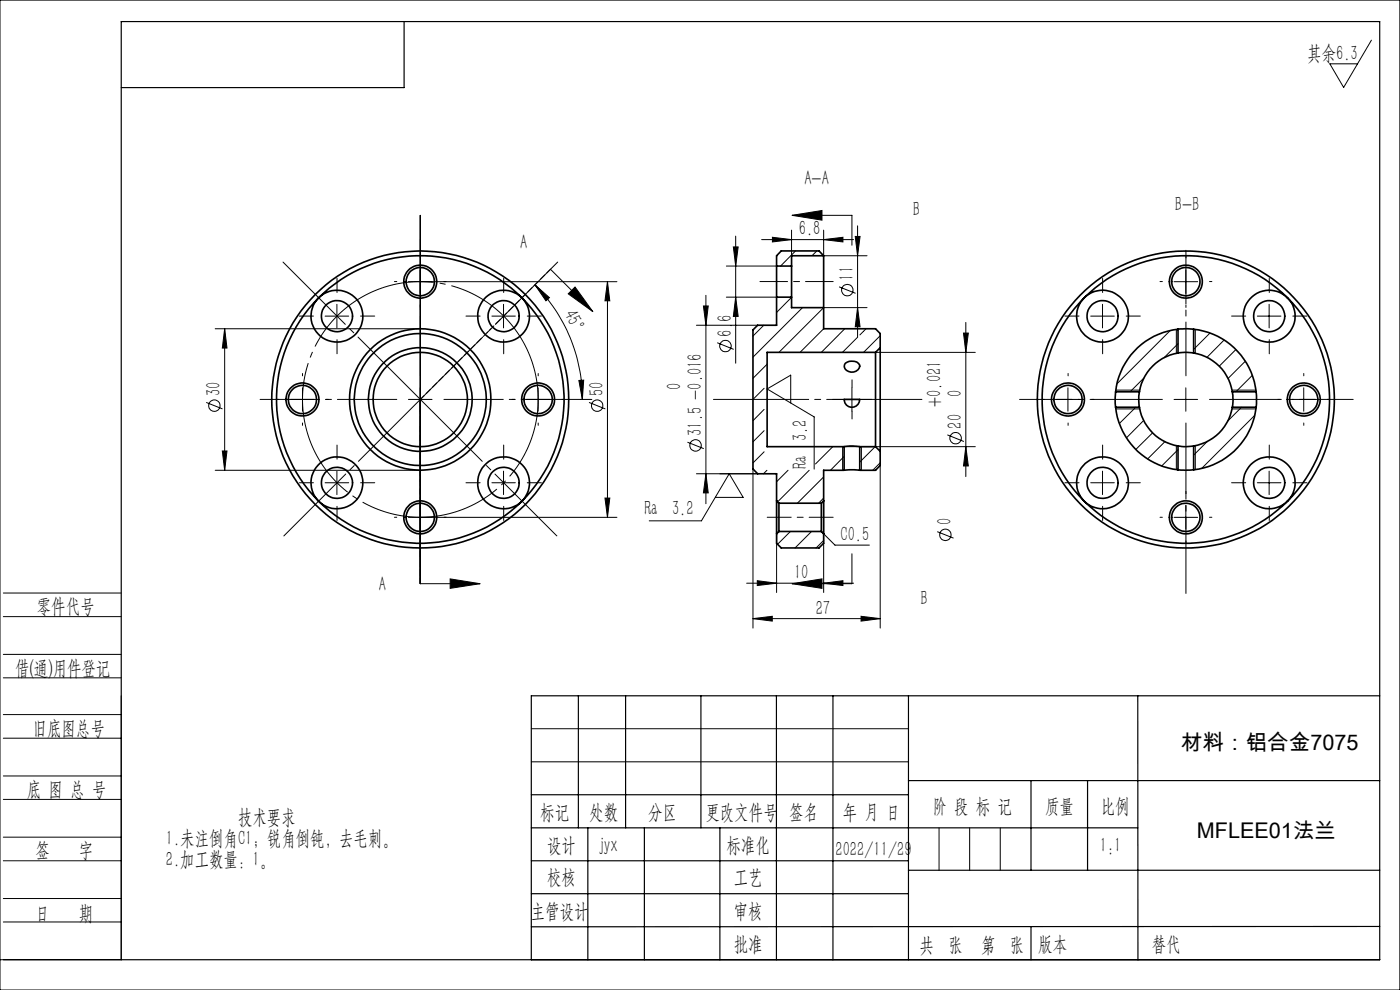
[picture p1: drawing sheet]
<svg xmlns="http://www.w3.org/2000/svg" width="297mm" height="210mm" viewBox="0 0 297 210" stroke-linecap="round" stroke-linejoin="round" font-family="sans-serif">
<g fill="none" stroke="#000" stroke-width=".21">
<path d="M0 0h297v210h-297zM290.9 8.5l-5.9 10-2.9-5h5.9M89.1 45.7v78.1h12.7M116.8 57.1l9 9M128.9 59.8l.5 4h-1.1zM128.9 59.8v49.9M130.9 59.8h-44.3M154.1 56.4h10.6M155.6 52.4h1l-.5 4zM156.1 50.1v26.9M161.6 50.8h19.5M163.9 50.3l4 .5-4 .5z"/>
<path d="M167.9 48.8v5.4M168 45.7l6.4-1v2zM168 45.7h12.7v6.3M168.8 53.2l-3.2 3.2M173.3 53.2l-1 1M174.7 50.8l4.1-.5v1zM174.7 48.8v5.4h9.2M181.4 50.2h1.1l-.6 4zM181.9 47.9v23.7M249.1 59.8h5M251.6 57.2v5.1M45.6 69.7h43.5"/>
<path d="M47.7 69.7v30.1M47.7 69.7l.5 4.1h-1zM69 67.1h5M71.5 64.5v5.1M104.4 67.1h4.9M106.8 64.5v5.1M113.5 60.4l3.1 2.7-.8 .7zM113.5 60.4a34.4 34.4 0 0 1 10 24.3M120.5 62.3l1.5-1.4 3.8 5.2zM147.7 69h13M149.2 64.9h1l-.4 4.1zM149.8 62.6v44.2"/>
<path d="M152.2 72.7l3.4 1.4M154.1 63h10.6M156.1 63l.5 4.1h-1zM162 69l-2.3 2.3M162.7 77.2l-3 3M167.9 63.1l-3.2 3.2M170.3 65.3l-10.6 10.5M174.7 69.7l-5 5M178 60.8l3.5 1.4M179.2 69.7l-5 5M181.9 71.6l-3.2 3.1M181.9 65.3l.6 4h-1.1z"/>
<path d="M183.1 70.3l-.7 .7M183.7 69.7l-.5 .6M183.9 65.3h-9.2l-9.5 9.4M185.7 74.7h21.2M186.7 71.2l-3.5 3.5M204.4 70.7h1l-.5 4zM204.9 68.4v32.7M231.4 67.1h5M233.9 64.5v5.1M248.2 70.1l-11.2 11.3M249.6 69.9v5.1M249.9 72.9l-2.9 2.9"/>
<path d="M253.6 69.9v5.1M256.7 70.7l-3.5 3.4M259.7 72.1l-3.7 3.7M262.2 74.1l-3.5 3.6M264.2 76.6l-3.7 3.7M265.7 79.6l-3.5 3.5M266.7 67.1h5M269.2 64.5v5.1M43.7 85.4l3.5 1.3M45.6 99.8h43.5M47.2 95.7h1l-.5 4.1zM61.7 84.7h4.9"/>
<path d="M64.2 82.3v4.9M71.5 99.9v5M86.6 84.7h5.1M106.8 99.9v5M111.7 84.7h5M114.2 82.3v4.9M122.8 80.7l1-.1-.3 4.1zM123.2 84.7h2.4M125 85.4l3.4 1.3M145.8 93.8l3.5 1.4M159.7 99.5v33.7M162.1 82.4l-2.4 2.3"/>
<path d="M162.1 86.8l-2.4 2.4M162.1 91.4l-2.4 2.3M162.1 95.8l-2.4 2.4M162.7 99.8l-.7 .7M167.2 99.8l-2.5 2.4M167.7 85.5v-5.9l-5 2.9 10 5.9v11.1M171.7 99.8l-6.7 6.7M176.7 94.7l-3.7 3.7M178.2 84.7h5M178.8 94.7v5.1M179.1 96.8l-2.9 3M179.1 94.7h27.8"/>
<path d="M180.7 82.3v4.9M182.7 94.7v5.1M185.7 94.7l-3.3 3.3M186.7 98.7v34.5M186.7 98.2l-1.6 1.6M201 92.2l3.5 1.5M204.9 94.7l.5 4.1h-1zM224.1 84.7h5M226.6 82.3v4.9M233.9 99.9v5M236.7 82.8h5.1M236.7 86.7h5.1"/>
<path d="M240.9 86.4l-3.4 3.4M242.6 89.2l-3.6 3.7M242.7 80.2l-3 2.9M244.5 91.8l-3.6 3.5M247.1 93.7l-3.6 3.7M249.1 84.7h5M249.6 94.5v5.1M249.9 95.4l-3.4 3.4M251.6 82.3v4.9M253.6 94.5v5.1M256.2 93.6l-3 2.9M261.4 82.8h5.1"/>
<path d="M261.4 86.7h5.1M263.4 86.4l-2.9 2.9M266.2 88.1l-11.3 11.3M269.2 99.9v5M274.1 84.7h5M276.6 82.3v4.9M69 102.4h5M104.4 102.4h4.9M128.3 105.6h1.1l-.5 4.1zM130.9 109.7h-44.3M149.8 100.5l.4 4.1h-1zM151.8 105.5h5.9l-3-5-5.9 10h-11.1"/>
<path d="M160.7 100.5h-13M164.7 106.2v19.5M167.7 112.7l-2.7 2.8M172.2 112.7l-3.5 3.5M174.7 106.2v19.5M174.7 114.6l-1.6 1.6M174.7 101.2l-5.5 5.5M174.7 105.6l-1 1.1M174.7 113.2l2.4 2.4h7.3M180.7 117.5v6.3h-12.7M198.8 112.8l3.5 1.4M231.4 102.4h5"/>
<path d="M249.1 109.7h5M251.6 107.2v5M266.7 102.4h5M.7 138.8h25M.7 125.8h25M.7 130.8h25M95.5 122.8l6.3 1-6.3 1zM158.4 123.7h22.7M159.7 131.2l4.1-.5v1.1zM159.7 131.2h27M160.7 123.2l4 .5-4 .5zM168 123.8l6.4-1v2z"/>
<path d="M174.7 123.7l4.1-.5v1zM182.7 130.7l4 .5-4 .6zM.7 143.8h25M.7 156.6h25M.7 151.6h25M25.7 147.6v56h-25.7M112.7 154.6h80M.7 169.6h25M.7 164.6h25M.7 177.6h25M112.7 161.6h80M199.2 175.6v9"/>
<path d="M205.7 175.6v9M212.2 175.6v9M.7 182.6h25M.7 190.6h25M.7 195.6h25M241.4 203.6h.1"/>
<circle cx="153.9" cy="73.4" r="1.2"/>
<circle cx="179.8" cy="61.5" r="1.21"/>
<circle cx="45.5" cy="86.1" r="1.22"/>
<circle cx="126.7" cy="86.1" r="1.22"/>
<circle cx="147.5" cy="94.5" r="1.21"/>
<circle cx="202.7" cy="92.9" r="1.2"/>
<circle cx="200.6" cy="113.5" r="1.21"/>
</g>
<path d="M113.1 77.4a25 25 0 0 0-41.9-10.1 25 25 0 0 0 11.4 41.6 25 25 0 0 0 30.9-30.1l-.4-1.4" fill="none" stroke="#000" stroke-width=".21" stroke-dasharray="30.5 1.3 1.3 1.3" stroke-dashoffset="5.3" stroke-linecap="butt"/>
<path d="M89.2 84.7v39.1M89.2 84.7l27.6-27.6" fill="none" stroke="#000" stroke-width=".21" stroke-dasharray="1.3 .6" stroke-dashoffset=".2"/>
<g fill="none" stroke="#000" stroke-width=".21" stroke-dasharray="30.5 1.3 1.3 1.3">
<path d="M84.2 59.7h-.5M89.2 54.7v-.5M94.2 59.7h.5M246.6 59.7h-.5M251.6 54.7v-.5M256.6 59.7h.5M64.2 79.7v-.5M66.5 67h-3M71.5 62v-3M71.5 72v3M76.5 67h3M89.2 64.7v.5"/>
<path d="M101.9 67h-3M106.9 62v-3M106.9 72v3M111.9 67h3M114.2 79.7v-.5M226.6 79.7v-.5M228.9 67h-3M233.9 62v-3M233.9 72v3M238.9 67h3M251.6 64.7v.5M264.3 67h-3"/>
<path d="M269.3 62v-3M269.3 72v3M274.3 67h3M276.6 79.7v-.5M59.2 84.7h-.5M64.2 89.7v.5M69.2 84.7h.5M71.5 97.4v-3M106.9 97.4v-3M109.2 84.7h-.5M114.2 89.7v.5M119.2 84.7h.5"/>
<path d="M178.3 84.7h-1.7M180.8 82.2v-1.6M180.8 87.2v1.7M183.3 84.7h1.6M221.6 84.7h-.5M226.6 89.7v.5M231.6 84.7h.5M233.9 97.4v-3M269.3 97.4v-3M271.6 84.7h-.5M276.6 89.7v.5M281.6 84.7h.5"/>
<path d="M66.5 102.4h-3M71.5 107.4v3M76.5 102.4h3M84.2 109.7h-.5M89.2 104.7v-.5M89.2 114.7v.5M94.2 109.7h.5M101.9 102.4h-3M106.9 107.4v3M111.9 102.4h3M228.9 102.4h-3M233.9 107.4v3"/>
<path d="M238.9 102.4h3M246.6 109.7h-.5M251.6 104.7v-.5M251.6 114.7v.5M256.6 109.7h.5M264.3 102.4h-3M269.3 107.4v3M274.3 102.4h3"/>
</g>
<path d="M89.2 79.7v-29M84.2 84.7h-29M89.2 89.7v29M94.2 84.7h29" fill="none" stroke="#000" stroke-width=".21" stroke-dasharray="30.5 1.3 1.3 1.3" stroke-dashoffset="17.9"/>
<path d="M151.4 84.7h44.2" fill="none" stroke="#000" stroke-width=".21" stroke-dasharray="30.5 1.3 1.3 1.3" stroke-dashoffset="10.3"/>
<path d="M176.8 59.7h-15.6" fill="none" stroke="#000" stroke-width=".21" stroke-dasharray="30.5 1.3 1.3 1.3" stroke-dashoffset="24.6"/>
<path d="M162.8 109.7h14" fill="none" stroke="#000" stroke-width=".21" stroke-dasharray="30.5 1.3 1.3 1.3" stroke-dashoffset="25.4"/>
<path d="M60.2 113.7l29-29M118.1 113.7l-28.9-29" fill="none" stroke="#000" stroke-width=".21" stroke-dasharray="30.5 1.3 1.3 1.3" stroke-dashoffset="11.9"/>
<path d="M89.2 84.7l29.1-29.1M89.2 84.7l-29.2-29.1" fill="none" stroke="#000" stroke-width=".21" stroke-dasharray="30.5 1.3 1.3 1.3" stroke-dashoffset="11.8"/>
<g fill="none" stroke="#000" stroke-width=".25">
<path d="M25.7 4.6h267v199h-267zM85.7 4.6v14h-60M122.7 147.6v28M132.7 147.6v28M148.7 147.6v28M164.7 147.6v56M176.7 147.6v56M192.7 147.6v56M241.4 147.6v56M292.7 147.6h-180v56M112.7 175.6h128.7M112.7 168.6h80"/>
<path d="M124.7 175.6v28M136.7 175.6v28M152.7 175.6v28M192.7 165.6h100M218.7 165.6v19M230.7 165.6v19M112.7 182.6h80M112.7 189.6h80M192.7 184.6h100M218.7 196.6v7M292.7 196.5l-180 .1"/>
</g>
<path d="M251.6 79.7v-26.6" fill="none" stroke="#000" stroke-width=".21" stroke-dasharray="30.5 1.3 1.3 1.3" stroke-dashoffset="19.1"/>
<path d="M246.6 84.7h-30.3" fill="none" stroke="#000" stroke-width=".21" stroke-dasharray="30.5 1.3 1.3 1.3" stroke-dashoffset="15.1"/>
<path d="M251.6 89.7v36.2" fill="none" stroke="#000" stroke-width=".21" stroke-dasharray="30.5 1.3 1.3 1.3" stroke-dashoffset="14.3"/>
<path d="M256.6 84.7h30.5" fill="none" stroke="#000" stroke-width=".21" stroke-dasharray="30.5 1.3 1.3 1.3" stroke-dashoffset="15.2"/>
<g fill="#000">
<path d="M168 45.7l6.4-1v2zM168 123.8l6.4-1v2z"/>
<path d="M174.7 50.8l4.1-.5v1zM163.9 50.3l4 .5-4 .5z"/>
<path d="M181.4 50.2h1.1l-.6 4zM181.9 65.3l.6 4h-1.1zM155.6 52.4h1l-.5 4zM156.1 63l.5 4.1h-1zM149.2 64.9h1l-.4 4.1zM149.8 100.5l.4 4.1h-1zM204.4 70.7h1l-.5 4zM204.9 94.7l.5 4.1h-1z"/>
<path d="M47.7 69.7l.5 4.1h-1zM47.2 95.7h1l-.5 4.1z"/>
<path d="M122.8 80.7l1-.1-.3 4.1zM113.5 60.4l3.1 2.7-.8 .7z"/>
<path d="M128.3 105.6h1.1l-.5 4.1zM128.9 59.8l.5 4h-1.1z"/>
<path d="M95.5 122.8l6.3 1-6.3 1zM120.5 62.3l1.5-1.4 3.8 5.2z"/>
<path d="M174.7 123.7l4.1-.5v1zM160.7 123.2l4 .5-4 .5z"/>
<path d="M182.7 130.7l4 .5-4 .6zM159.7 131.2l4.1-.5v1.1z"/>
</g>
<g fill="none" stroke="#000" stroke-width=".35">
<path d="M164.7 56.4v6.6M164.7 56.4h3.2M167.9 56.4v6.6M174.7 54.2v11.1M174.7 54.2l-1-1h-8l-1 1v2.2M174.7 54.2h-6.8v2.2M67.6 63.2a30.5 30.5 0 0 0 0 43.1M67.6 63.2a30.5 30.5 0 0 1 43.1 0M110.7 63.2a30.5 30.5 0 0 1 0 43.1M164.7 63v6h-4l-1 1v29.5l1 1h4v5.7M164.7 63h3.2M167.9 63v2.3h6.8"/>
<path d="M174.7 65.3v4.4h11l1 1.1v3M179.3 77.1a1.92 1.92 0 0 1 3.1 .6 1.72 1.72 0 0 1-1.6 1.3 1.72 1.72 0 0 1-1.7-1.2zM185.7 74.7v20M185.7 74.7h-23v20h16.4M186.7 73.8v21.9M186.7 73.8l-1 .9M230 63.2a30.5 30.5 0 0 0 0 43.1M230 63.2a30.5 30.5 0 0 1 43.1 0M249.9 69.8h3.3M249.9 74.9l1.3-.2 2 .2M249.9 69.8a14.9 14.9 0 0 0-13.2 13.3M249.9 74.9a10 10 0 0 0-8.2 8.2"/>
<path d="M249.9 69.8v5.1M253.2 69.8a15 15 0 0 1 13.3 13.3M253.2 74.9a10 10 0 0 1 8.2 8.2M253.2 69.8v5.1M273.1 63.2a30.5 30.5 0 0 1 0 43.1M179.1 84.7h3.3a1.66 1.66 0 0 1-1.7 1.7 1.66 1.66 0 0 1-1.6-1.7zM179.1 94.7l1.3-.1 2 .1M179.1 99.8h3.3M179.1 94.7v5.1M179.1 99.8h-4.4v6.4M182.4 94.7h3.3M182.4 94.7v5.1"/>
<path d="M185.7 94.7l1 1M186.7 95.7v3l-1 1.1h-3.3M236.7 83.1v3.3M236.7 86.4a15 15 0 0 0 13.2 13.3M236.7 83.1h5M236.7 86.4h5M241.7 83.1l-.1 .9 .1 2.4M241.7 86.4a10 10 0 0 0 8.2 8.2M249.9 99.7h3.3M249.9 94.6l1.3 .1 2-.1M249.9 94.6v5.1M253.2 94.6v5.1"/>
<path d="M261.4 83.1l.2 1.8-.2 1.5M261.4 86.4a10 10 0 0 1-8.2 8.2M261.4 83.1h5.1M261.4 86.4h5.1M266.5 83.1v3.3M266.5 86.4a15.1 15.1 0 0 1-13.3 13.3M67.6 106.3a30.5 30.5 0 0 0 43.1 0M164.7 106.2v7M164.7 113.2v2l1 1h8l1-1v-2M164.7 106.2l.5 .5M165.2 106.7v6M165.2 106.7h9"/>
<path d="M165.2 112.7l-.5 .5M165.2 112.7h9M174.2 106.7v6M174.2 112.7l.5 .5M174.7 106.2v7M174.7 106.2l-.5 .5M230 106.3a30.5 30.5 0 0 0 43.1 0"/>
<circle cx="89.2" cy="59.7" r="3"/>
<circle cx="89.2" cy="59.8" r="3.5"/>
<circle cx="251.6" cy="59.7" r="3"/>
<circle cx="251.6" cy="59.7" r="3.5"/>
<circle cx="71.5" cy="67.1" r="5.5"/>
<circle cx="71.5" cy="67.1" r="3.3"/>
<circle cx="106.8" cy="67.1" r="5.5"/>
<circle cx="106.8" cy="67.1" r="3.3"/>
<circle cx="233.9" cy="67.1" r="3.3"/>
<circle cx="233.9" cy="67.1" r="5.5"/>
<circle cx="269.2" cy="67.1" r="3.3"/>
<circle cx="269.3" cy="67.1" r="5.5"/>
<circle cx="64.1" cy="84.7" r="3.5"/>
<circle cx="64.2" cy="84.7" r="2.99"/>
<circle cx="89.1" cy="84.7" r="31.5"/>
<circle cx="89.1" cy="84.7" r="11"/>
<circle cx="89.1" cy="84.7" r="14"/>
<circle cx="89.2" cy="84.7" r="15"/>
<circle cx="89.2" cy="84.7" r="10"/>
<circle cx="114.2" cy="84.7" r="2.99"/>
<circle cx="114.2" cy="84.7" r="3.5"/>
<circle cx="226.6" cy="84.7" r="3"/>
<circle cx="226.6" cy="84.7" r="3.5"/>
<circle cx="251.6" cy="84.7" r="31.5"/>
<circle cx="276.6" cy="84.7" r="2.99"/>
<circle cx="276.6" cy="84.7" r="3.5"/>
<circle cx="71.5" cy="102.4" r="5.5"/>
<circle cx="71.5" cy="102.4" r="3.3"/>
<circle cx="89.2" cy="109.7" r="3.5"/>
<circle cx="89.2" cy="109.7" r="3"/>
<circle cx="106.8" cy="102.4" r="5.5"/>
<circle cx="106.8" cy="102.4" r="3.3"/>
<circle cx="233.9" cy="102.4" r="3.3"/>
<circle cx="233.9" cy="102.4" r="5.5"/>
<circle cx="251.6" cy="109.7" r="3.5"/>
<circle cx="251.6" cy="109.7" r="3"/>
<circle cx="269.2" cy="102.4" r="3.3"/>
<circle cx="269.3" cy="102.4" r="5.5"/>
</g>
<g font-size="4.6">
<text x="250.5" y="159.2">材料：铝合金7075</text>
<text x="253.9" y="177.7">MFLEE01法兰</text>
</g>
<g font-size="4.4">
<text x="277.3" y="12.6">其余6.3</text>
<text x="170.6" y="39.2">A-A</text>
<text x="193.6" y="45.8">B</text>
<text x="249.3" y="44.8">B-B</text>
<text x="110.4" y="52.9">A</text>
<text x="169.5" y="49.9">6.8</text>
<text x="181.1" y="59.5" transform="rotate(-90 181.1 59.5)">11</text>
<text x="119.5" y="66.5" transform="rotate(64 119.5 66.5)">45°</text>
<text x="155.2" y="71.4" transform="rotate(-90 155.2 71.4)">6.6</text>
<text x="144.5" y="82.6" transform="rotate(-90 144.5 82.6)">0</text>
<text x="46.8" y="84" transform="rotate(-90 46.8 84)">30</text>
<text x="128" y="84" transform="rotate(-90 128 84)">50</text>
<text x="199.7" y="86.3" transform="rotate(-90 199.7 86.3)">+0.021</text>
<text x="204" y="84.2" transform="rotate(-90 204 84.2)">0</text>
<text x="148.9" y="92.5" transform="rotate(-90 148.9 92.5)">31.5 -0.016</text>
<text x="204" y="90.9" transform="rotate(-90 204 90.9)">20</text>
<text x="171.2" y="99.5" transform="rotate(-90 171.2 99.5)">Ra 3.2</text>
<text x="136.7" y="109.3">Ra 3.2</text>
<text x="201.9" y="111.4" transform="rotate(-90 201.9 111.4)">0</text>
<text x="178.3" y="114.8">C0.5</text>
<text x="80.4" y="125.3">A</text>
<text x="168.4" y="122.8">10</text>
<text x="7.8" y="130.1">零件代号</text>
<text x="173.1" y="130.4">27</text>
<text x="195.3" y="128.2">B</text>
<text x="3.2" y="143.2">借(通)用件登记</text>
<text x="6.9" y="155.8">旧底图总号</text>
<text x="5.7" y="168.9">底 图 总 号</text>
<text x="114.6" y="173.8">标记</text>
<text x="125" y="173.8">处数</text>
<text x="137.5" y="173.8">分区</text>
<text x="149.6" y="173.8">更改文件号</text>
<text x="167.4" y="173.8">签名</text>
<text x="178.8" y="173.8">年 月 日</text>
<text x="197.9" y="172.4">阶 段 标 记</text>
<text x="221.7" y="172.4">质量</text>
<text x="233.5" y="172.4">比例</text>
<text x="35.2" y="179.2">1.未注倒角C1；锐角倒钝，去毛刺。</text>
<text x="50.5" y="174.7">技术要求</text>
<text x="7.5" y="181.9">签</text>
<text x="16.7" y="181.9">字</text>
<text x="35.2" y="183.7">2.加工数量：1。</text>
<text x="116.1" y="180.7">设计</text>
<text x="127.3" y="180.7">jyx</text>
<text x="154.1" y="180.7">标准化</text>
<text x="177.2" y="181.5">2022/11/29</text>
<text x="233.3" y="180.7">1:1</text>
<text x="116.1" y="187.5">校核</text>
<text x="155.7" y="187.6">工艺</text>
<text x="7.5" y="195.2">日</text>
<text x="16.7" y="195.2">期</text>
<text x="112.6" y="194.8">主管设计</text>
<text x="155.7" y="194.8">审核</text>
<text x="155.7" y="201.7">批准</text>
<text x="195.1" y="201.9">共 张</text>
<text x="208.1" y="201.9">第 张</text>
<text x="220.3" y="201.7">版本</text>
<text x="244.4" y="201.7">替代</text>
</g>
</svg>
